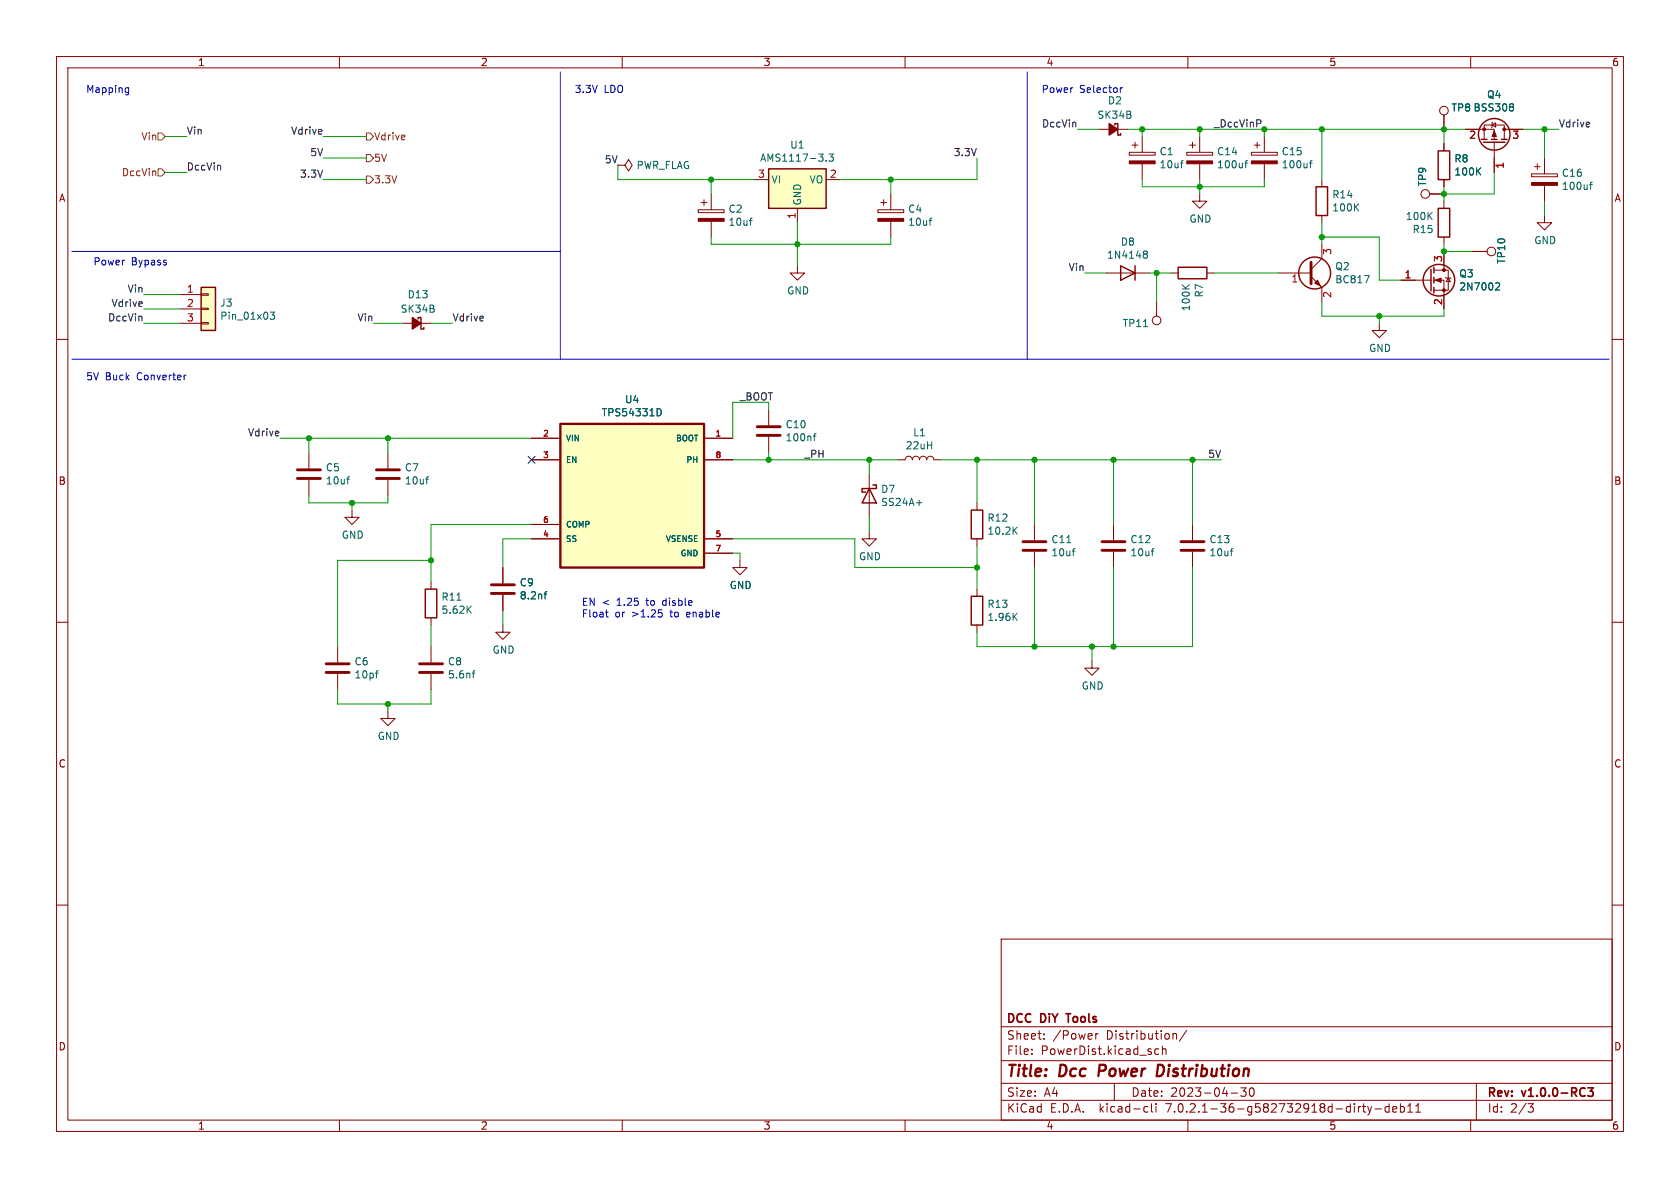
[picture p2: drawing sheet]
<svg xmlns="http://www.w3.org/2000/svg" width="297mm" height="210mm" viewBox="0 0 297 210" stroke-linecap="round" stroke-linejoin="round" font-family="sans-serif">
<g fill="none" stroke="#840000" stroke-width=".18">
<path d="M10 10h277v190h-277zM12 12h273v186h-273zM60 10v2M110 10v2M160 10v2M210 10v2M260 10v2M109.2 29.2h1.3l.6-1 .7 1-.7 1-.6-1M123.4 37.1h4.6v.5h-4.6zM124 35.8h1M124.5 35.3v1M125.7 34.3v2.8"/>
<path d="M125.7 39.1v2.8M133.3 31.8h2.6M141 36.8v2.6M146 31.8h2.6M155.2 37.1h4.6v.5h-4.6zM155.7 35.8h1M156.2 35.3v1M157.5 34.3v2.8M157.5 39.1v2.8M194.3 22.9h5.1M199.6 26.9h4.6v.5h-4.6zM200.2 25.7h1"/>
<path d="M200.7 25.1v1.1M201.9 24.1v2.8M201.9 29v2.8M209.8 26.9h4.6v.5h-4.6zM210.3 25.7h1M210.8 25.1v1.1M212.1 34.3v1.3h1.3l-1.3 1.2-1.3-1.2h1.3M212.1 24.1v2.8M212.1 29v2.8M221.2 26.9h4.6v.5h-4.6zM221.7 25.7h1.1M222.2 25.1v1.1"/>
<path d="M223.5 24.1v2.8M223.5 29v2.8M233.7 31.8v1.2M233.7 38.1v1.3M252.7 34.3h2.6M255.3 20.3v2.6M255.3 25.4v1.3M255.3 31.8v1.2M255.3 35.6v1.2M259.1 22.9h5.1v1.7M262.4 24.6v-2.5h3.5v2.5M263.8 22.1l.6-.4v.8z"/>
<path d="M263.9 21.6l-.1 .1v.8l-.1 .1M264.2 25.1v5.4M265.9 22.9h3.3M270.8 30.7h4.5v.5h-4.5zM271.3 29.5h1M271.8 29v1M273 38.1v1.3h1.3l-1.3 1.2-1.2-1.2h1.2M273 27.9v2.8M273 32.8v2.8M10 60h2M31.7 52.1h3.9M31.7 54.6h3.9"/>
<path d="M31.7 57.2h3.9M35.6 57h1.2v.3h-1.2zM35.6 54.5h1.2v.2h-1.2zM35.6 51.9h1.2v.3h-1.2zM71.1 57.2h5.1M141 47v1.3h1.2l-1.2 1.2-1.3-1.2h1.3M195.6 48.3h7.6M204.5 53.3v2.6M207 48.3h1.3M213.4 48.3h1.2M226.1 48.3h5.7M231.8 48.9l1.9 1.9v2.5"/>
<path d="M233.7 43.2v2.5l-1.9 1.9M243.8 57.2v1.2h1.3l-1.3 1.3-1.2-1.3h1.2M247.6 49.5h5.4M253.5 49.5h1.8v5.1M253.5 47.8h2.5v3.5h-2.5M255.3 41.9v1.3M255.3 44.5v3.3M255.5 49l.2 .1h.7l.1 .2M256 49.1l.4 .7h-.7zM260.3 44.5h2.6M285 60h2M94 77.5h5.1"/>
<path d="M124.5 77.5h5M135.9 72.4v2.8M135.9 77.2v2.8M54.6 80v2.8M54.6 84.8v2.8M62.2 90.2v1.2h1.3l-1.3 1.3-1.2-1.3h1.2M68.6 80v2.8M68.6 84.8v2.8M94 81.3h5.1M94 95.3h5.1M94 92.7h5.1M124.5 81.3h5"/>
<path d="M124.5 95.3h5M124.5 97.8h5M130.8 99.1v1.2h1.3l-1.3 1.3-1.3-1.3h1.3M153.7 94v1.3h1.2l-1.2 1.2-1.3-1.2h1.3M153.7 83.8v7.6M158.7 81.3h1.3a.64 .64 0 0 1 .7-.7 .64 .64 0 0 1 .6 .7 .64 .64 0 0 1 .6-.7 .64 .64 0 0 1 .7 .7 .64 .64 0 0 1 .6-.7 .64 .64 0 0 1 .6 .7 .64 .64 0 0 1 .7-.7 .64 .64 0 0 1 .6 .7h1.3M172.7 88.9v1.3M172.7 95.3v1.2M182.9 92.7v2.8M182.9 97.5v2.8M196.8 92.7v2.8M196.8 97.5v2.8"/>
<path d="M210.8 92.7v2.8M210.8 97.5v2.8M10 110h2M59.7 114.3v2.8M59.7 119.1v2.8M76.2 102.9v1.2M76.2 109.2v1.3M76.2 114.3v2.8M76.2 119.1v2.8M88.9 110.5v1.3h1.3l-1.3 1.2-1.3-1.2h1.3M88.9 100.3v2.8M88.9 105.2v2.8"/>
<path d="M172.7 104.1v1.3M172.7 110.5v1.3M193 116.8v1.3h1.3l-1.3 1.3-1.2-1.3h1.2M285 110h2M68.6 125.7v1.3h1.2l-1.2 1.3-1.3-1.3h1.3M10 160h2M285 160h2M177 166h108v32h-108zM60 198v2M110 198v2M160 198v2M177 194.5h108"/>
<path d="M177 191.5h108M177 187.5h108M177 181.5h108M182.4 186.3v.1M182.4 185.5v.1M184.6 183.6v.1M184.6 182.8v.1M193.7 182.7v1M194.1 182.7l-.2 .1-.2 .2M197 191.5v3M202.5 195.6l.4 .1M202.9 196.5l-.4 .1"/>
<path d="M203.6 195.1v1.3l.2 .2M204.4 195.1v.1M204.4 195.6v1M204.9 185.5l-.5-.1-.3 .3v.4l.2 .2h.6M205.5 185.5l.2-.1 .4 .1v.9M205.5 184.9v1.5M207.4 182.8l.2-.1 .3 .1 .1 .9M209.8 182.1l-1.3 2M210 198v2M217.6 193.2h1.2M219.4 192.3h.9l-.5 .6 .4 .1v.7l-.2 .1h-.4l-.2-.1M221 192.4l.2-.1a.81 .81 0 0 1 .6 .6 .81 .81 0 0 1-.3 .8l-.1 .1a.81 .81 0 0 1-.4-1.4z"/>
<path d="M240.4 195.6h.2M240.9 195.6h.5M241.1 195.1v1.3l.3 .2M241.8 195.6l.3 1M242.1 196.6l-.1 .4-.2 .1M242.5 195.6l-.4 1M243.1 196h1.1M245.6 195.7l-.5-.1-.2 .3v.4l.1 .2h.6M245.6 195.1v1.5M246.2 196.1l.7-.1v-.3l-.5-.1-.2 .2 .1 .7h.6M247.6 195.7l.4-.1 .3 .3v.4l-.2 .2h-.5M247.6 195.1v1.5"/>
<path d="M248.9 196.6h.8M248.9 195.5l.4-.4v1.5M250.3 196.6h.8M250.3 195.5l.4-.4v1.5M260 198v2M261 191.5v6.5M270.1 195.1h1l-.5 .6 .4 .1 .1 .5-.3 .3h-.4"/>
<circle cx="255.3" cy="19.6" r=".76"/>
<circle cx="252" cy="34.3" r=".76"/>
<circle cx="204.5" cy="56.6" r=".76"/>
<circle cx="263.7" cy="44.4" r=".76"/>
</g>
<path d="M188.4 179.2h.9M280.7 192.3h.9l-.5 .6 .5 .1v.7l-.2 .1h-.5l-.2-.1" fill="none" stroke="#840000" stroke-width=".3"/>
<path d="M205.2 188.2h-.5l-.2 2 .8-.1" fill="none" stroke="#840000" stroke-width=".4"/>
<g fill="none" stroke="#840000" stroke-width=".51">
<path d="M231.8 46.4v3.8M133.9 77h4M133.9 75.4h4M52.6 84.6h4M52.6 83.1h4M66.5 84.6h4.1M66.5 83.1h4.1M180.8 97.3h4.1M180.8 95.8h4.1M194.8 97.3h4.1M194.8 95.8h4.1M208.8 97.3h4.1"/>
<path d="M208.8 95.8h4.1M57.7 118.9h4M57.7 117.3h4M74.2 118.9h4M74.2 117.3h4M86.9 104.9h4M86.9 103.4h4"/>
</g>
<g fill="none" stroke="#006464" stroke-width=".18">
<path d="M267.5 18.4l.1 .2-.1 .2M267.5 18.9l.1 .2-.1 .5M132.5 39h.5M133 38.6h-.3M146 28.4v.1M146.5 27.2h.8l-.4 .5 .4 .1v.6l-.2 .1-.6-.1M164.2 39h.5M164.7 38.6h-.2M208.7 28.8h.5M209.2 28.4l-.3 .1M220.1 28.8h.4M220.5 28.4l-.3 .2v1.1"/>
<path d="M231.5 28.8h.5M232 28.4l-.3 .2v1.1M281 32.6h.5M281.5 32.2l-.3 .2v1.1M47.8 55.2h.7l-.4 .5 .4 .1v.5l-.2 .1-.5-.1M202.4 44.4h.3l.1 .2-.2 .3M202.4 44.9h.2M202.6 44.9l.2 .3v.2l-.1 .2h-.3M241.2 48.7h.8l-.5 1.3M264.6 50l.4 .1 .1 .3-.8 .9h.8M116.5 72.2a.68 .68 0 0 1 .4 .7 .68 .68 0 0 1-.4 .6M143.8 77.1h.5"/>
<path d="M144.3 76.7l-.3 .1v1.1M61.3 84.7h.5M61.8 84.3h-.3M75.3 84.7h.4M75.7 84.3h-.2M162 88.9h1M179.3 93.7l.5 .7M179.8 93.2l-.7 .7M189.6 97.4h.4M190 97h-.2M203.5 97.4h.5M204 97h-.2"/>
<path d="M217.5 97.4h.5M218 97h-.3M66.4 119h.5M66.9 118.6h-.3M82.8 107.7l.5 .7M83.3 107.1l-.7 .8M83.5 119h.5M84 118.6l-.3 .2v1M96.2 105h.5M96.7 104.6l-.3 .2v1.1M179.3 109l.5 .7M179.8 108.4l-.7 .7"/>
</g>
<g fill="#ffffc2" stroke="#ffffc2" stroke-width=".18">
<path d="M35.6 50.8h2.5v7.6h-2.5z"/>
<path d="M135.9 29.8h10.1v7h-10.1z"/>
<path d="M99.1 74.9h25.4v25.4h-25.4z"/>
</g>
<g fill="none" stroke="#840000" stroke-width=".25">
<path d="M135.9 29.8h10.1v7h-10.1zM197.1 22.1v-.3h.5v2.1h.5v-.3M232.7 33h2v5.1h-2zM254.3 36.8h2v5.1h-2zM254.3 26.7h2v5.1h-2zM261.9 24.6h1M262.3 25.1h3.8M263.7 24.6h1M265.4 24.6h1M35.6 50.8h2.5v7.6h-2.5zM73.9 56.4v-.3h.5v2.1h.5v-.3M198.1 47l2.6 1.3-2.6 1.2z"/>
<path d="M200.7 47v2.5M208.3 47.2h5.1v2.1h-5.1zM253 47.6v3.8M253.5 47.2v1.1M253.5 49v1M253.5 50.8v1M153.7 86.4l1.2 2.5h-2.5zM154.3 85.7h.6v.7h-2.5v.6h.6M171.7 90.2h2v5.1h-2zM75.2 104.1h2v5.1h-2zM171.7 105.4h2v5.1h-2z"/>
<circle cx="264.2" cy="23.7" r="2.79"/>
<circle cx="232.4" cy="48.3" r="2.82"/>
<circle cx="254.4" cy="49.5" r="2.79"/>
</g>
<g fill="#840000" stroke="#840000" stroke-width=".18">
<path d="M155.2 38.6h4.6v.5h-4.6z"/>
<path d="M270.8 32.3h4.5v.5h-4.5z"/>
<path d="M123.4 38.6h4.6v.5h-4.6z"/>
<path d="M232.4 50l.5-.5 .5 1z"/>
<path d="M253.7 49.5l1.1-.4v.8z"/>
<path d="M221.2 28.4h4.6v.6h-4.6z"/>
<path d="M264.2 23.1l.3 1h-.7z"/>
<path d="M209.8 28.4h4.6v.6h-4.6z"/>
<path d="M199.6 28.4h4.6v.6h-4.6z"/>
<circle cx="255.3" cy="51.3" r=".25"/>
<circle cx="255.3" cy="47.8" r=".25"/>
<circle cx="262.4" cy="22.9" r=".25"/>
<circle cx="265.9" cy="22.9" r=".25"/>
</g>
<g fill="#840000" stroke="#840000" stroke-width=".25">
<path d="M72.9 56.1l1.5 1.1-1.5 1z"/>
<path d="M196.1 21.8l1.5 1.1-1.5 1z"/>
</g>
<path d="M99.1 74.9h25.4v25.4h-25.4z" fill="none" stroke="#840000" stroke-width=".41"/>
<path d="M27.5 30.3v.8M27.9 29.8h.7l.6 .7-.6 .6h-.7zM27.9 23.5h.7l.6 .6-.6 .7h-.7zM64.8 31.1h.6l.6 .7-.6 .6h-.6zM64.8 27.3h.6l.6 .6-.6 .7h-.6zM64.8 23.5h.6l.6 .6-.6 .7h-.6z" fill="none" stroke="#725600" stroke-width=".18"/>
<path d="M56.8 22.9l.1 .3-.6 .1M190.1 21.7l.1 .7M25 55.9l.1 .8M25.1 53.4l.1 .2-.6 .2M49.2 76.3l.1 .2-.6 .1" fill="none" stroke="#0f0f0f" stroke-width=".18"/>
<g fill="none" stroke="#0000c2" stroke-width=".18">
<path d="M22.4 15.5l.3 .1M22.7 15.5v1l-.2 .3M22.7 16.3l-.3 .1M99.1 12.7v50.8M181.6 12.7v50.8M198.1 15.5v.9M198.4 15.5l-.3 .2M12.7 44.5h86.4M12.7 63.5h271.8M32.9 66.3l-.3 .1M107 108.2h.5M107.3 109l.2 .1"/>
<path d="M116.4 107.8h.6M116.5 108.3h.3l.3 .2-.1 .4-.5 .2"/>
</g>
<g fill="none" stroke="#009600" stroke-width=".18">
<path d="M29.2 30.5h3.8M29.2 24.1h3.8M57.1 31.8h7.7M57.1 24.1h7.7M57.1 27.9h7.7M109.2 29.2v2.6h24.1M125.7 31.8v2.5M141 39.4v7.6M157.5 31.8v2.5M172.7 27.9v3.9h-24.1M190.5 22.9h3.8M199.4 22.9h59.7"/>
<path d="M201.9 22.9v1.2M201.9 31.8v1.2h21.6v-1.2M212.1 22.9v1.2M212.1 31.8v2.5M223.5 22.9v1.2M233.7 22.9v8.9M233.7 39.4v3.8M255.3 22.9v2.5M255.3 33v2.6M264.2 30.5v3.8h-8.9M269.2 22.9h6.4M273 22.9v5"/>
<path d="M273 35.6v2.5M25.4 52.1h6.3M25.4 54.6h6.3M25.4 57.2h6.3M66 57.2h5.1M76.2 57.2h3.8M125.7 41.9v1.3h31.8v-1.3M191.8 48.3h3.8M203.2 48.3h3.8M204.5 48.3v5M214.6 48.3h11.5M233.7 53.3v2.6h21.6v-1.3"/>
<path d="M233.7 41.9h10.1v7.6h3.8M243.8 55.9v1.3M255.3 43.2v1.3h5M49.5 77.5h44.5M54.6 77.5v2.5M68.6 77.5v2.5M135.9 72.4v-1.3h-6.4v6.4M54.6 87.6v1.3h14v-1.3M62.2 88.9v1.3M76.2 99.1h-16.5v15.2M94 95.3h-5.1v5M94 92.7h-17.8v10.2"/>
<path d="M129.5 97.8h1.3v1.3M129.5 95.3h21.6v5h21.6M129.5 81.3h29.2M135.9 80v1.3M153.7 81.3v2.5M153.7 91.4v2.6M166.4 81.3h49.5M172.7 81.3v7.6M172.7 96.5v7.6M182.9 81.3v11.4M196.8 81.3v11.4M210.8 81.3v11.4"/>
<path d="M76.2 110.5v3.8M88.9 108v2.5M182.9 100.3v14M193 114.3v2.5M196.8 100.3v14M210.8 100.3v14h-38.1v-2.5M59.7 121.9v2.6h16.5v-2.6M68.6 124.5v1.2"/>
</g>
<path d="M93.4 80.7l1.2 1.2M94.6 80.7l-1.2 1.2" fill="none" stroke="#000084" stroke-width=".18"/>
<g fill="#009600" stroke="#009600" stroke-width=".18">
<circle cx="201.9" cy="22.9" r=".46"/>
<circle cx="212.1" cy="33" r=".46"/>
<circle cx="204.5" cy="48.3" r=".46"/>
<circle cx="212.1" cy="22.9" r=".46"/>
<circle cx="172.7" cy="81.3" r=".46"/>
<circle cx="172.7" cy="100.3" r=".46"/>
<circle cx="182.9" cy="114.3" r=".46"/>
<circle cx="193" cy="114.3" r=".46"/>
<circle cx="196.8" cy="114.3" r=".46"/>
<circle cx="182.9" cy="81.3" r=".46"/>
<circle cx="68.6" cy="124.5" r=".46"/>
<circle cx="54.6" cy="77.5" r=".46"/>
<circle cx="76.2" cy="99.1" r=".46"/>
<circle cx="62.2" cy="88.9" r=".46"/>
<circle cx="233.7" cy="41.9" r=".46"/>
<circle cx="255.3" cy="22.9" r=".46"/>
<circle cx="223.5" cy="22.9" r=".46"/>
<circle cx="233.7" cy="22.9" r=".46"/>
<circle cx="273" cy="22.9" r=".46"/>
<circle cx="255.3" cy="44.5" r=".46"/>
<circle cx="243.8" cy="55.9" r=".46"/>
<circle cx="255.3" cy="34.3" r=".46"/>
<circle cx="125.7" cy="31.8" r=".46"/>
<circle cx="135.9" cy="81.3" r=".46"/>
<circle cx="196.8" cy="81.3" r=".46"/>
<circle cx="210.8" cy="81.3" r=".46"/>
<circle cx="157.5" cy="31.8" r=".46"/>
<circle cx="68.6" cy="77.5" r=".46"/>
<circle cx="153.7" cy="81.3" r=".46"/>
<circle cx="141" cy="43.2" r=".46"/>
</g>
<g font-size="2.8" fill="#840000">
<text x="178" y="190.8">Title:</text>
<text x="187.4" y="190.8">Dcc</text>
<text x="194.9" y="190.8">Power</text>
<text x="205.8" y="190.8">Distribution</text>
</g>
<g font-size="2.1" fill="#840000">
<text x="178" y="183.9">Sheet:</text>
<text x="178" y="181.1">DCC</text>
<text x="184.1" y="181.1">DiY</text>
<text x="186.2" y="183.9">/Power</text>
<text x="189.2" y="181.1">Tools</text>
<text x="195.6" y="183.9">Distribution/</text>
<text x="178" y="186.6">File:</text>
<text x="184" y="186.6">PowerDist.kicad_sch</text>
<text x="178" y="196.8">KiCad</text>
<text x="178" y="194">Size:</text>
<text x="184.6" y="194">A4</text>
<text x="185.7" y="196.8">E.D.A.</text>
<text x="194.4" y="196.8">kicad-cli</text>
<text x="200" y="194">Date:</text>
<text x="206.2" y="196.8">7.0.2.1-36-g582732918d-dirty-deb11</text>
<text x="206.9" y="194">2023-04-30</text>
<text x="263" y="194.2">Rev:</text>
<text x="263" y="196.8">Id:</text>
<text x="267" y="196.8">2/3</text>
<text x="269.2" y="194.2">v1.0.0-RC3</text>
</g>
<g font-size="1.8" fill="#840000">
<text x="35" y="11.8">1</text>
<text x="85" y="11.8">2</text>
<text x="135" y="11.8">3</text>
<text x="185" y="11.8">4</text>
<text x="235" y="11.8">5</text>
<text x="285" y="11.8">6</text>
<text x="10.4" y="35.8">A</text>
<text x="285.4" y="35.8">A</text>
<text x="10.3" y="85.8">B</text>
<text x="285.3" y="85.8">B</text>
<text x="10.3" y="135.8">C</text>
<text x="285.3" y="135.8">C</text>
<text x="10.3" y="185.8">D</text>
<text x="285.3" y="185.8">D</text>
<text x="35" y="199.8">1</text>
<text x="85" y="199.8">2</text>
<text x="135" y="199.8">3</text>
<text x="185" y="199.8">4</text>
<text x="235" y="199.8">5</text>
<text x="285" y="199.8">6</text>
</g>
<g font-size="1.8" fill="#0000c2">
<text x="15.2" y="16.5">Mapping</text>
<text x="101.6" y="16.5">3.3V</text>
<text x="106.8" y="16.5">LDO</text>
<text x="184.1" y="16.5">Power</text>
<text x="190.9" y="16.5">Selector</text>
<text x="16.5" y="47">Power</text>
<text x="23.2" y="47">Bypass</text>
<text x="15.2" y="67.3">5V Buck</text>
<text x="24.3" y="67.3">Converter</text>
<text x="102.9" y="107.2">EN &lt;</text>
<text x="109.1" y="107.2">1.25</text>
<text x="114.4" y="107.2">to</text>
<text x="117.4" y="107.2">disble</text>
<text x="102.9" y="109.2">Float</text>
<text x="108.7" y="109.2">or</text>
<text x="111.8" y="109.2">&gt;1.25</text>
<text x="118.7" y="109.2">to</text>
<text x="121.6" y="109.2">enable</text>
</g>
<g font-size="1.8" fill="#006464">
<text x="262.8" y="17.5">Q4</text>
<text x="194" y="21.1">SK34B</text>
<text x="195.8" y="18.6">D2</text>
<text x="256.5" y="19.9">TP8 BSS308</text>
<text x="134.3" y="28.7">AMS1117-3.3</text>
<text x="139.6" y="26.4">U1</text>
<text x="204.9" y="27.6">C1</text>
<text x="204.9" y="29.9">10uf</text>
<text x="215.1" y="27.6">C14</text>
<text x="215.1" y="29.9">100uf</text>
<text x="226.5" y="27.6">C15</text>
<text x="226.5" y="29.9">100uf</text>
<text x="257.1" y="28.9">R8</text>
<text x="112.5" y="30">PWR_FLAG</text>
<text x="136.4" y="32.6">VI</text>
<text x="143" y="32.6">VO</text>
<text x="235.5" y="35.2">R14</text>
<text x="252.3" y="33" transform="rotate(-90 252.3 33)">TP9</text>
<text x="257.1" y="31.2">100K</text>
<text x="276.1" y="31.4">C16</text>
<text x="276.1" y="33.7">100uf</text>
<text x="128.7" y="37.8">C2</text>
<text x="128.7" y="40.1">10uf</text>
<text x="141.8" y="36.3" transform="rotate(-90 141.8 36.3)">GND</text>
<text x="160.5" y="37.8">C4</text>
<text x="160.5" y="40.1">10uf</text>
<text x="210.2" y="39.5">GND</text>
<text x="235.5" y="37.5">100K</text>
<text x="248.5" y="39.1">100K</text>
<text x="249.7" y="41.4">R15</text>
<text x="195.6" y="45.9">1N4148</text>
<text x="198.1" y="43.6">D8</text>
<text x="236" y="47.9">Q2</text>
<text x="266.3" y="46.7" transform="rotate(-90 266.3 46.7)">TP10</text>
<text x="271.2" y="43.3">GND</text>
<text x="72" y="52.9">D13</text>
<text x="139.1" y="52.2">GND</text>
<text x="212.8" y="52.7" transform="rotate(-90 212.8 52.7)">R7</text>
<text x="236" y="50.2">BC817</text>
<text x="257.9" y="49.2">Q3</text>
<text x="257.9" y="51.5">2N7002</text>
<text x="38.9" y="54.4">J3</text>
<text x="38.9" y="56.7">Pin_01x03</text>
<text x="70.8" y="55.4">SK34B</text>
<text x="198.4" y="58">TP11</text>
<text x="210.5" y="55.1" transform="rotate(-90 210.5 55.1)">100K</text>
<text x="242" y="62.4">GND</text>
<text x="110.4" y="71.4">U4</text>
<text x="106.3" y="73.7">TPS54331D</text>
<text x="138.8" y="75.9">C10</text>
<text x="161.4" y="77.3">L1</text>
<text x="57.5" y="83.5">C5</text>
<text x="71.5" y="83.5">C7</text>
<text x="138.8" y="78.2">100nf</text>
<text x="160" y="79.6">22uH</text>
<text x="57.5" y="85.8">10uf</text>
<text x="71.5" y="85.8">10uf</text>
<text x="155.7" y="87.3">D7</text>
<text x="155.7" y="89.6">SS24A+</text>
<text x="60.4" y="95.4">GND</text>
<text x="174.5" y="92.4">R12</text>
<text x="174.5" y="94.7">10.2K</text>
<text x="151.8" y="99.2">GND</text>
<text x="185.8" y="96.2">C11</text>
<text x="185.8" y="98.5">10uf</text>
<text x="199.8" y="96.2">C12</text>
<text x="199.8" y="98.5">10uf</text>
<text x="213.7" y="96.2">C13</text>
<text x="213.7" y="98.5">10uf</text>
<text x="78" y="106.3">R11</text>
<text x="91.8" y="103.8">C9</text>
<text x="91.8" y="106.1">8.2nf</text>
<text x="128.9" y="104.3">GND</text>
<text x="174.5" y="107.6">R13</text>
<text x="78" y="108.6">5.62K</text>
<text x="174.5" y="109.9">1.96K</text>
<text x="62.6" y="117.8">C6</text>
<text x="79.1" y="117.8">C8</text>
<text x="87" y="115.7">GND</text>
<text x="62.6" y="120.1">10pf</text>
<text x="79.1" y="120.1">5.6nf</text>
<text x="191.2" y="122.1">GND</text>
<text x="66.7" y="130.9">GND</text>
</g>
<g font-size="1.8" fill="#0f0f0f">
<text x="33" y="23.9">Vin</text>
<text x="51.3" y="23.9">Vdrive</text>
<text x="184.1" y="22.6">DccVin</text>
<text x="214.6" y="22.6">_DccVinP</text>
<text x="275.6" y="22.6">Vdrive</text>
<text x="54.7" y="27.7">5V</text>
<text x="106.8" y="28.9">5V</text>
<text x="168.5" y="27.7">3.3V</text>
<text x="33" y="30.2">DccVin</text>
<text x="52.9" y="31.5">3.3V</text>
<text x="188.8" y="48">Vin</text>
<text x="22.4" y="51.8">Vin</text>
<text x="19" y="56.9">DccVin</text>
<text x="19.6" y="54.3">Vdrive</text>
<text x="63.1" y="56.9">Vin</text>
<text x="80" y="56.9">Vdrive</text>
<text x="130.8" y="70.9">_BOOT</text>
<text x="43.7" y="77.2">Vdrive</text>
<text x="142.2" y="81">_PH</text>
<text x="213.5" y="81">5V</text>
</g>
<g font-size="1.8" fill="#725600">
<text x="24.9" y="25">Vin</text>
<text x="66.1" y="28.8">5V</text>
<text x="66.1" y="25">Vdrive</text>
<text x="21.4" y="31.3">DccVin</text>
<text x="66.1" y="32.6">3.3V</text>
</g>
<g font-size="1.8" fill="#a90000">
<text x="259.7" y="24.8">2</text>
<text x="266.1" y="29.9" transform="rotate(-90 266.1 29.9)">1</text>
<text x="267.3" y="24.8">3</text>
<text x="134" y="31.5">3</text>
<text x="146.7" y="31.5">2</text>
<text x="140.7" y="38.8" transform="rotate(-90 140.7 38.8)">1</text>
<text x="235.6" y="45.1" transform="rotate(-90 235.6 45.1)">3</text>
<text x="255" y="46.4" transform="rotate(-90 255 46.4)">3</text>
<text x="33" y="51.8">1</text>
<text x="228.2" y="50.2">1</text>
<text x="235.6" y="52.7" transform="rotate(-90 235.6 52.7)">2</text>
<text x="248.3" y="49.3">1</text>
<text x="33" y="54.4">2</text>
<text x="33" y="56.9">3</text>
<text x="255" y="54" transform="rotate(-90 255 54)">2</text>
</g>
<g font-size="1.4" fill="#a90000">
<text x="95.9" y="77.2">2</text>
<text x="126.4" y="77.2">1</text>
<text x="95.9" y="81">3</text>
<text x="126.4" y="81">8</text>
<text x="95.9" y="95">4</text>
<text x="95.9" y="92.5">6</text>
<text x="126.4" y="95">5</text>
<text x="126.4" y="97.5">7</text>
</g>
<g font-size="1.4" fill="#006464">
<text x="100.1" y="78.2">VIN</text>
<text x="100.1" y="82">EN</text>
<text x="119.3" y="78.2">BOOT</text>
<text x="121.2" y="82">PH</text>
<text x="100.1" y="95.9">SS</text>
<text x="100.1" y="93.4">COMP</text>
<text x="117.6" y="95.9">VSENSE</text>
<text x="120.2" y="98.5">GND</text>
</g>
</svg>
